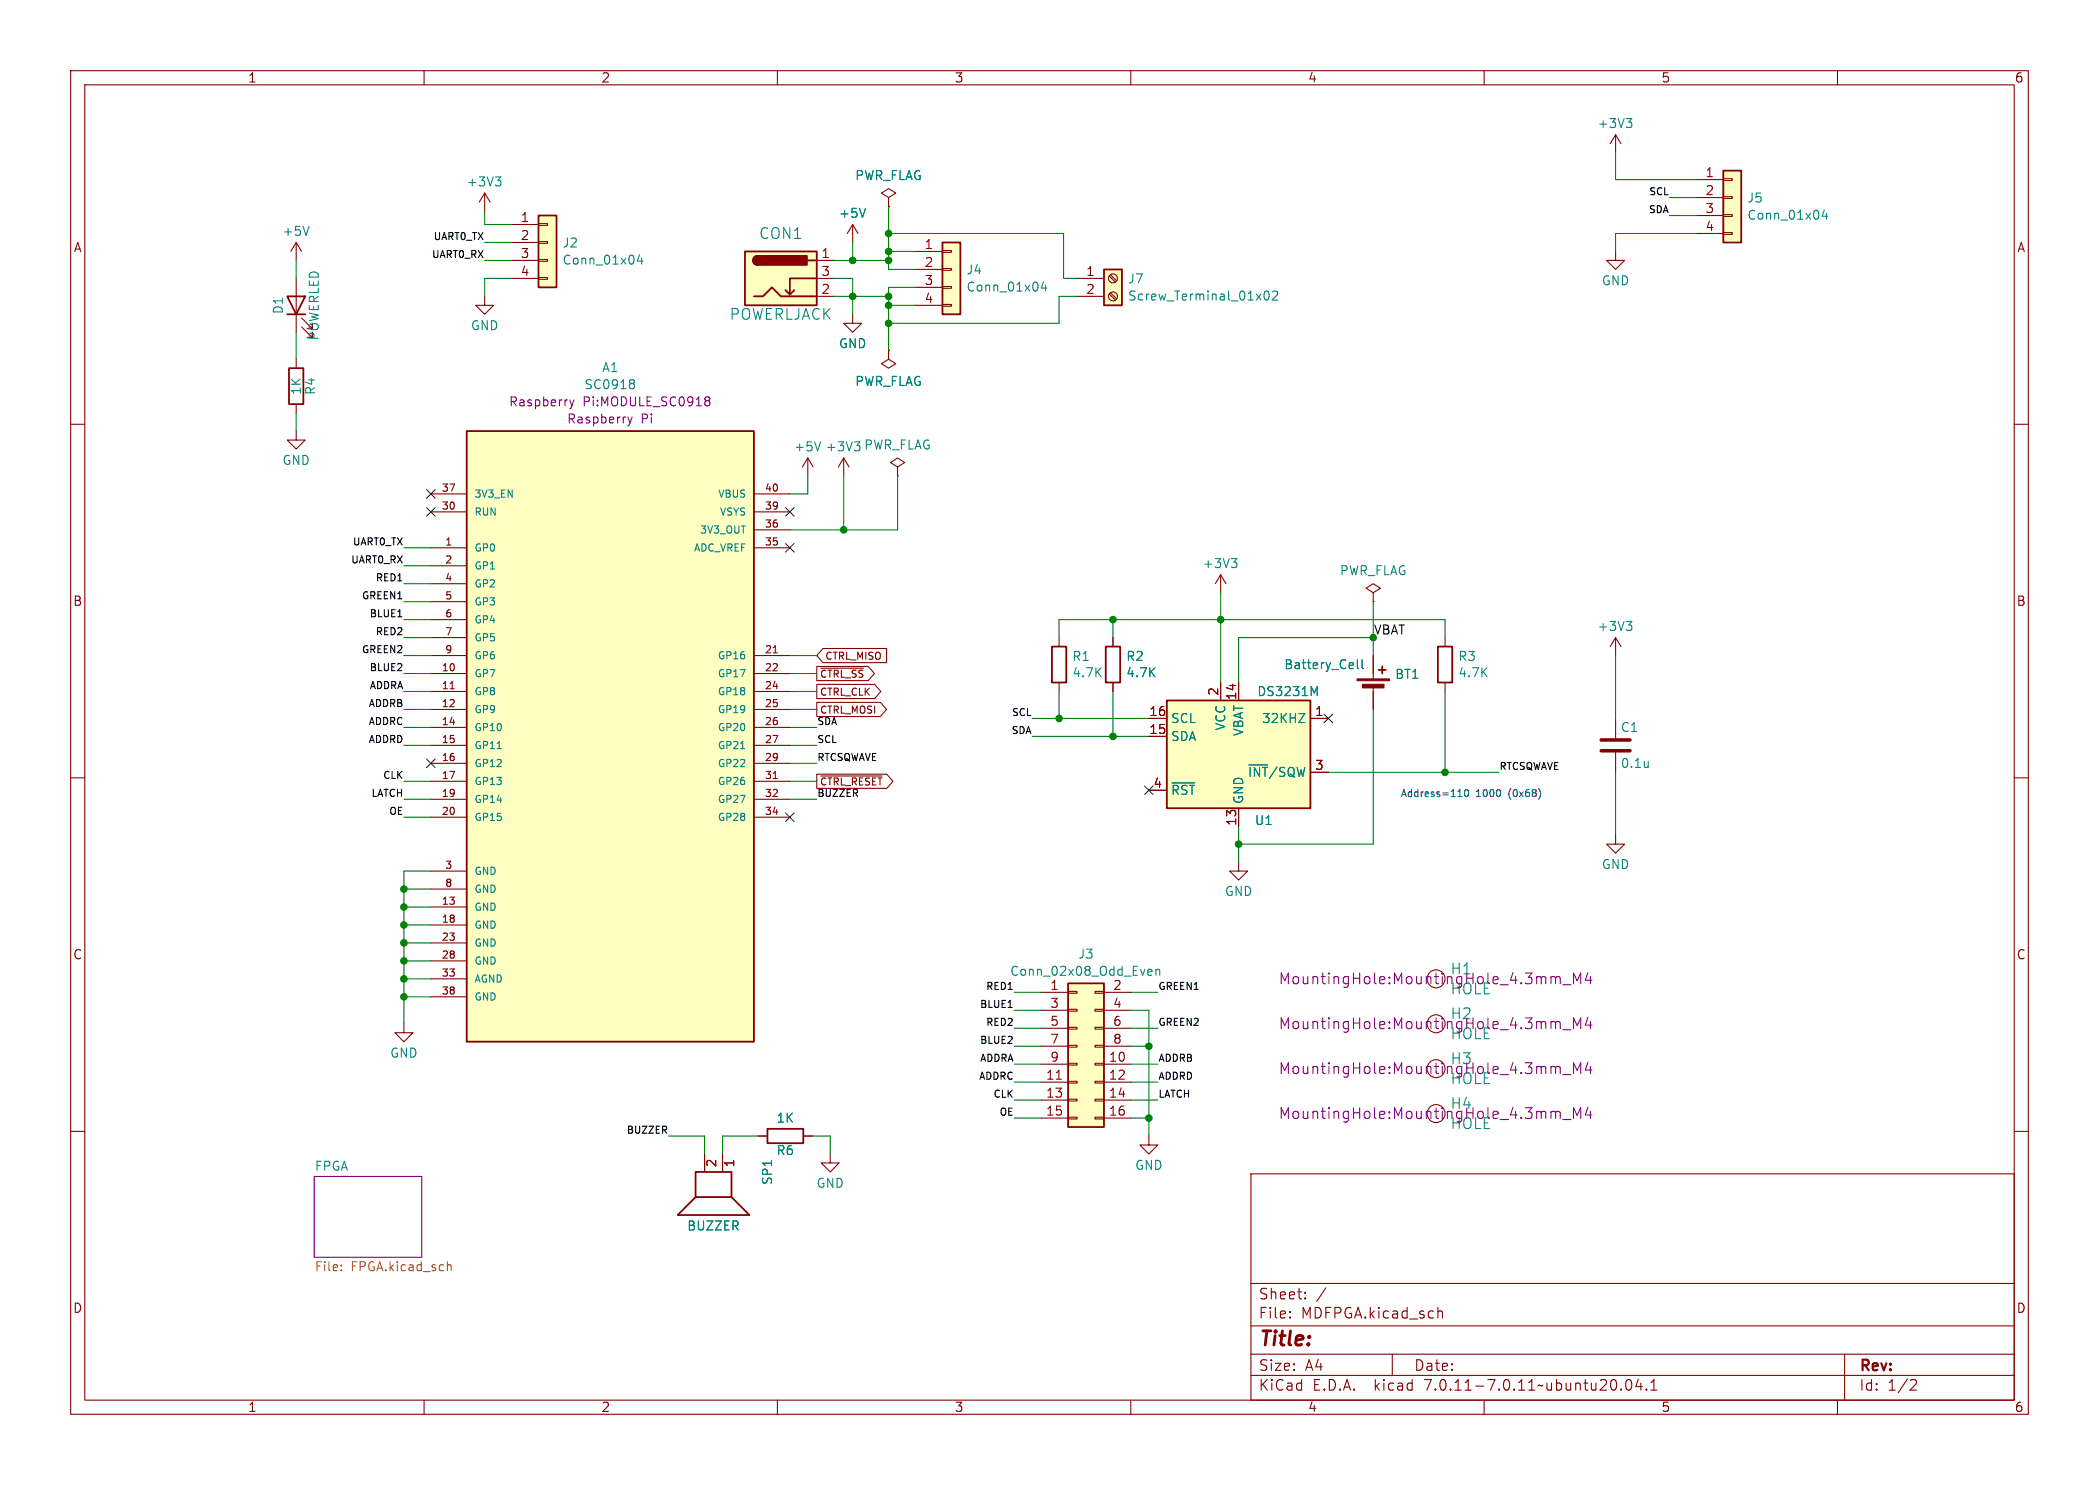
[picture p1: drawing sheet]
<svg xmlns="http://www.w3.org/2000/svg" width="297mm" height="210mm" viewBox="0 0 297 210" stroke-linecap="round" stroke-linejoin="round" font-family="sans-serif">
<g fill="none" stroke="#840000" stroke-width=".15">
<path d="M10 10h277v190h-277zM12 12h273v186h-273zM60 10v2M110 10v2M160 10v2M210 10v2M228.6 19.1l-.8 1.2M228.6 19.1v2.5M228.6 19.1l.8 1.2M260 10v2M41.9 34.3v2.5M41.9 39.4v7.6"/>
<path d="M41.9 34.3l-.8 1.3M41.9 34.3l.8 1.3M68.6 27.3l-.8 1.3M68.6 27.3v2.5M68.6 27.3l.7 1.3M72.4 36.8h3.8M72.4 39.4h3.8M72.4 31.8h3.8M72.4 34.3h3.8M76.2 39.2h1.3v.3h-1.3zM76.2 36.7h1.3v.3h-1.3zM76.2 34.2h1.3v.2h-1.3z"/>
<path d="M76.2 31.6h1.3v.3h-1.3zM115.6 36.8h2.5M115.6 39.4h2.5M120.6 31.8l-.7 1.2M120.6 31.8v2.5M120.6 31.8l.8 1.2M125.7 27.9l1-.6-1-.6-1 .6 1 .6v1.3M125.7 29.2h.1M129.5 35.6h3.8M129.5 38.1h3.8M133.3 38h1.3v.2h-1.3zM133.3 35.4h1.3v.3h-1.3z"/>
<path d="M152.4 39.4h3.8M156.9 39l.9 .9M157.1 38.9l.9 .8M228.6 35.6v1.2h1.3l-1.3 1.3-1.3-1.3h1.3M240 25.4h3.8M240 27.9h3.8M240 30.5h3.8M240 33h3.8M243.8 32.9h1.3v.2h-1.3zM243.8 30.4h1.3v.2h-1.3zM243.8 27.8h1.3v.3h-1.3zM243.8 25.3h1.3v.2h-1.3z"/>
<path d="M10 60h2M41.9 50.8v1.3M41.9 57.2v1.2M42.7 46.2l1.5 1.6v-.8v.8h-.8M42.7 45l1.5 1.5v-.8v.8h-.8M68.6 41.9v1.3h1.2l-1.2 1.3-1.3-1.3h1.3M115.6 41.9h2.5M120.6 44.5v1.2h1.3l-1.3 1.3-1.2-1.3h1.2M125.7 49.5v1.3l1 .6-1 .7-1-.7 1-.6M125.7 49.5h.1M129.5 40.6h3.8M129.5 43.2h3.8"/>
<path d="M133.3 43.1h1.3v.2h-1.3zM133.3 40.5h1.3v.3h-1.3zM152.4 41.9h3.8M156.9 41.6l.9 .8M157.1 41.4l.9 .8M285 60h2M41.9 61v1.2h1.3l-1.3 1.3-1.3-1.3h1.3M61 77.5h5M61 72.4h5M61 69.9h5M106.7 77.5h5.1M106.7 72.4h5.1"/>
<path d="M106.7 74.9h5.1M106.7 69.9h5.1M114.3 64.8l-.8 1.2M114.3 64.8v2.5M114.3 64.8l.8 1.2M119.4 64.8l-.8 1.2M119.4 64.8v2.5M119.4 64.8l.7 1.2M127 66l1-.6-1-.6-1 .6 1 .6v1.3M127 67.3h.1M61 95.3h5M61 97.8h5"/>
<path d="M61 80h5M61 92.7h5M61 82.6h5M61 85.1h5M61 87.6h5M61 90.2h5M63.7 97.4h.6M106.7 95.3h5.1M106.7 97.8h5.1M106.7 92.7h5.1M109.4 92.3h.6M115.6 94.2h7.3l.8 1.1-.8 1h-7.3z"/>
<path d="M115.6 96.8h8.2l.8 1-.8 1h-8.2zM115.6 99.3h9l.8 1-.8 1h-9zM116.1 94.5h6.1M116.4 91.7h9v2h-9l-.8-1zM149.9 90.2v1.2M149.9 96.5v1.3M157.5 90.2v1.2M157.5 96.5v1.3M172.7 81.3v2.5M172.7 96.5v2.6M172.7 81.3l-.7 1.3M172.7 81.3l.8 1.3"/>
<path d="M175.3 96.5v2.6M194.3 83.8l1-.6-1-.6-1 .6 1 .6v1.3M194.3 85.1h.1M194.3 92.7v3.3M194.3 97v3.3M204.5 90.2v1.2M204.5 96.5v1.3M228.6 90.2v2.5M228.6 90.2l-.8 1.2M228.6 90.2l.8 1.2M10 110h2M61 100.3h5"/>
<path d="M61 102.9h5M61 105.4h5M61 108h5M61 110.5h5M61 113h5M61 115.6h5M106.7 100.3h5.1M106.7 102.9h5.1M106.7 105.4h5.1M106.7 108h5.1M106.7 110.5h5.1M106.7 113h5.1"/>
<path d="M106.7 115.6h5.1M109.4 110.1h.6M115.6 109.5h9.9l.9 1-.9 1h-9.9zM116.1 109.7h8.7M162.6 101.6h2.5M162.6 104.1h2.5M162.6 111.8h2.5M175.3 114.3v2.5M185.4 101.6h2.6M185.4 109.2h2.6M228.6 118.1v1.3h1.3l-1.3 1.3-1.3-1.3h1.3M228.6 101.6v2.8"/>
<path d="M228.6 106.4v2.8M285 110h2M61 128.3h5M61 130.8h5M61 133.4h5M61 135.9h5M61 123.2h5M61 138.4h5M61 125.7h5M175.3 121.9v1.3h1.2l-1.2 1.3-1.3-1.3h1.3M10 160h2M57.1 144.8v1.3h1.3l-1.3 1.2-1.2-1.2h1.2"/>
<path d="M61 141h5M147.3 140.3h3.8M147.3 150.5h3.8M147.3 153h3.8M147.3 155.6h3.8M147.3 158.1h3.8M147.3 142.9h3.8M147.3 145.4h3.8M147.3 148h3.8M149.5 152.6h.7M151.1 158h1.3v.2h-1.3zM151.1 155.4h1.3v.3h-1.3z"/>
<path d="M151.1 152.9h1.3v.3h-1.3zM151.1 150.4h1.3v.2h-1.3zM151.1 147.8h1.3v.3h-1.3zM151.1 145.3h1.3v.2h-1.3zM151.1 142.7h1.3v.3h-1.3zM151.1 140.2h1.3v.3h-1.3zM154.9 158h1.3v.2h-1.3zM154.9 155.4h1.3v.3h-1.3zM154.9 152.9h1.3v.3h-1.3zM154.9 150.4h1.3v.2h-1.3zM154.9 147.8h1.3v.3h-1.3zM154.9 145.3h1.3v.2h-1.3z"/>
<path d="M154.9 142.7h1.3v.3h-1.3zM154.9 140.2h1.3v.3h-1.3zM156.2 140.3h3.8M156.2 150.5h3.8M156.2 153h3.8M156.2 155.6h3.8M156.2 158.1h3.8M156.2 142.9h3.8M156.2 145.4h3.8M156.2 148h3.8M285 160h2M99.7 163.2v2.5"/>
<path d="M102.2 163.2v2.5M107.3 160.7h1.3M113.7 160.7h1.2M117.5 163.2v1.3h1.2l-1.2 1.2-1.3-1.2h1.3M162.6 160.7v1.2h1.2l-1.2 1.3-1.3-1.3h1.3M177 166h108v32h-108zM60 198v2M110 198v2M160 198v2M177 194.5h108M177 191.5h108M177 187.5h108"/>
<path d="M177 181.5h108M182.5 186.3h.1l-.1 .1M182.5 186.3v.1M182.5 185.5v.1M182.5 185.5h.1l-.1 .1M184.7 183.6v.1M184.7 183.6h-.1l.1 .1M184.7 182.8v.1M184.7 182.8h-.1l.1 .1M187.6 182.1l-1.3 2M197 191.5v3M203.5 185.5a.37 .37 0 0 1 .6 .1v.8"/>
<path d="M210 198v2M229.4 196.5h.1l-.1 .1M229.4 196.5h-.1l.1 .1M229.4 196.5v.1M230.2 195.2a.36 .36 0 0 1 .3-.1 .36 .36 0 0 1 .3 .3 .77 .77 0 0 1-.4 1.2 .91 .91 0 0 1-.2-1.4zM231.8 195l-.3 1.1h.9M232.2 195.6v1M233 196.5v.1M233 196.5h-.1l.1 .1M233.6 196.6h.9M233.6 195.5l.4-.4v1.5M260 198v2"/>
<path d="M261 191.5v6.5M270.5 195.1l.5 .1a.41 .41 0 0 1 .1 .5l-.9 .9h1"/>
<circle cx="157.5" cy="39.4" r=".63"/>
<circle cx="157.5" cy="41.9" r=".63"/>
</g>
<path d="M44.4 166.4h15.3v11.4h-15.3z" fill="#fff" stroke="#fff" stroke-width=".14"/>
<g fill="none" stroke="#840084" stroke-width=".15">
<path d="M80.6 56.5l.3 .9M80.9 57.4l-.1 .3-.2 .1M81.2 56.5l-.3 .9M88.8 59l.3 .8M89.1 59.8l-.1 .3-.2 .1M89.4 59l-.3 .8M100 56.1h.2l.3 .3-.3 .3M100 56.7h.2M100.2 56.7l.3 .2v.3l-.2 .1-.3 .1M220 138.2l.1 .1M220.1 138.3v.8M220.1 138.3l.2-.2 .4 .1 .1 .9"/>
<path d="M221.1 139.3h1.2M222.6 139.1v-1.5l.6 1.1 .5-1.1v1.5M224.7 137.5l-.4 1.1h1M225 138.1v1M220 144.5l.1 .2M220 157.2l.1 .2M220 150.9l.1 .1M220.1 144.7v.8M220.1 151v.8M220.1 157.4v.8M220.1 144.7l.2-.2h.4l.1 1M220.1 151l.2-.2 .4 .1 .1 .9"/>
<path d="M220.1 157.4l.2-.2h.4l.1 1M221.1 145.6h1.2M221.1 158.3h1.2M221.1 152h1.2M222.6 145.5v-1.5l.6 1 .5-1v1.5M222.6 151.8v-1.5l.6 1.1 .5-1.1v1.5M222.6 158.2v-1.5l.6 1 .5-1v1.5M224.7 143.9l-.4 1.1h1M224.7 156.6l-.4 1.1h1M224.7 150.2l-.4 1.1h1M225 144.5v1M225 150.8v1"/>
<path d="M225 157.2v1M44.4 166.4h15.3v11.4h-15.3z"/>
</g>
<path d="M48.3 179.6v.1M48.3 178.9v.1M63.3 179l.2-.1h.3v.8" fill="none" stroke="#848400" stroke-width=".15"/>
<g fill="none" stroke="#008484" stroke-width=".15">
<path d="M230.1 16.8h.8l-.4 .5M230.7 17.3l.2 .2v.3l-.2 .2M43.7 32l-.4 1.3M70.1 25h.8l-.4 .5M70.6 25.5l.3 .2v.3l-.3 .3M90.5 36l-.3 .9h.8M90.8 36.5v.9M122.5 29.5l-.5 1.2M147.6 39.8l-.3 .9h.8M258.1 29.7l-.3 .9h.8M258.4 30.2v.8M89.5 53.7l.3 .2-.3 .3 .3 .3v.2l-.3 .3"/>
<path d="M148 40.3v.9M179 41.3l.2-.1a.69 .69 0 0 1 .3 1.1l-.2 .1a.69 .69 0 0 1-.3-1.1zM180.1 41.3l.1-.1h.3l.2 .1 .1 .2-.1 .2-.7 .7h.8M116.1 62.5l-.4 1.3M120.9 62.5h.8l-.4 .5M121.4 63l.3 .2v.3l-.3 .3M174.2 79h.8l-.4 .5M174.8 79.5l.2 .2v.3l-.2 .3M186 98l.4-.9v1.3M192.1 93.3v1.1l.1 .2M192.7 93.3v1.1l.2 .2M230.1 87.9h.8l-.4 .5"/>
<path d="M230.7 88.4l.2 .2v.3l-.2 .3M70.3 105.9h.6M104.8 105.9h.6M165.8 110.7h3.2M183.8 100.9h.8l-.8 1.3h.8M233.2 107.7v.8M233.2 108.4v.1M162.6 137.1h.4v.3l-.6 .1M163 137.9h-.4M163.6 137.2l.1-.1h.3l.1 .8M163.6 137.1v.8"/>
</g>
<g fill="#ffffc2" stroke="#ffffc2" stroke-width=".14">
<path d="M105.4 35.6h10.2v7.6h-10.2z"/>
<path d="M156.2 38.1h2.5v5.1h-2.5z"/>
<path d="M76.2 30.5h2.5v10.1h-2.5z"/>
<path d="M133.3 34.3h2.6v10.2h-2.6z"/>
<path d="M243.8 24.1h2.6v10.2h-2.6z"/>
<path d="M66 61h40.7v86.3h-40.7z"/>
<path d="M151.1 139.1h5.1v20.3h-5.1z"/>
<path d="M165.1 99.1h20.3v15.2h-20.3z"/>
</g>
<g fill="none" stroke="#840000" stroke-width=".25">
<path d="M76.2 30.5h2.5v10.1h-2.5zM105.4 35.6h10.2v7.6h-10.2zM107.2 36.2a.64 .64 0 0 0-.6 .6 .64 .64 0 0 0 .6 .7M114.3 36.8h1.3M115.6 39.4h-3.8v2.3l-.7-.7M133.3 34.3h2.6v10.2h-2.6zM156.2 38.1h2.5v5.1h-2.5zM243.8 24.1h2.6v10.2h-2.6zM40.6 41.9h2.6l-1.3 2.6zM40.6 44.5h2.6M40.9 52.1h2v5.1h-2zM106.7 41.9h1.2l1.3-1.3 1.3 1.3h5.1"/>
<path d="M112.4 41l-.6 .7M66 61h40.7v86.3h-40.7zM148.8 91.4h2.1v5.1h-2.1zM156.5 91.4h2v5.1h-2zM165.1 99.1h20.3v15.2h-20.3zM195.1 94.7h1M195.6 94.2v1.1M203.5 91.4h2v5.1h-2zM151.1 139.1h5.1v20.3h-5.1zM108.6 159.6h5.1v2.1h-5.1zM98.4 165.7h5.1v3.6h-5.1zM98.4 169.3l-2.5 2.5h10.1l-2.5-2.5"/>
</g>
<g fill="#840000" stroke="#840000" stroke-width=".25">
<path d="M106.7 36.4l.5-.2v1.3a.64 .64 0 0 1-.6-.4 .64 .64 0 0 1 .1-.7z"/>
<path d="M107.2 36.2h7v1.3h-7z"/>
</g>
<g fill="#840000" stroke="#840000" stroke-width=".15">
<path d="M192 96h4.6v.3h-4.6z"/>
<path d="M192.8 96.8h3v.5h-3z"/>
</g>
<path d="M226.6 106.2h4M226.6 104.6h4" fill="none" stroke="#840000" stroke-width=".51"/>
<path d="M56.3 87.2h.6M142.6 142.5h.6" fill="none" stroke="#000" stroke-width=".15"/>
<path d="M206.3 112.7h.6M207.3 111.8l.2-.1a.53 .53 0 0 1 .3 .5 .53 .53 0 0 1-.3 .5l-.3-.4z" fill="none" stroke="#0000c2" stroke-width=".15"/>
<g fill="none" stroke="#008400" stroke-width=".15">
<path d="M41.9 36.8v2.6M68.6 36.8h3.8M68.6 29.8v2h3.8M68.6 34.3h3.8M72.4 39.4h-3.8v2.5M118.1 39.4h2.5v5.1M118.1 36.8h7.6M120.6 34.3v2.5M125.7 33h24.8v6.4h1.9M125.7 29.2v8.9h3.8M125.7 35.6h3.8M228.6 21.6v3.8h11.4"/>
<path d="M236.2 30.5h3.8M236.2 27.9h3.8M240 33h-11.4v2.6M41.9 47v3.8M41.9 58.4v2.6M118.1 41.9h7.6M125.7 43.2h3.8M129.5 40.6h-3.8v8.9M152.4 41.9h-2.5v3.8h-24.2M57.1 77.5h3.9M114.3 67.3v2.6h-2.5M119.4 67.3v7.6"/>
<path d="M127 67.3v7.6h-15.2M57.1 95.3h3.9M57.1 97.8h3.9M57.1 92.7h3.9M57.1 90.2h3.9M57.1 80h3.9M57.1 82.6h3.9M57.1 85.1h3.9M57.1 87.6h3.9M111.8 95.3h3.8M111.8 97.8h3.8M111.8 92.7h3.8"/>
<path d="M149.9 90.2v-2.6h54.6v2.6M149.9 97.8v3.8M157.5 87.6v2.6M157.5 97.8v6.3M172.7 83.8v12.7M194.3 90.2h-19v6.3M194.3 85.1v7.6M204.5 97.8v11.4M228.6 92.7v8.9M57.1 100.3h3.9M57.1 113h3.9M57.1 110.5h3.9"/>
<path d="M57.1 102.9h3.9M57.1 105.4h3.9M57.1 115.6h3.9M111.8 100.3h3.8M111.8 113h3.8M111.8 110.5h3.8M111.8 102.9h3.8M111.8 105.4h3.8M111.8 108h3.8M146 101.6h16.6M146 104.1h16.6M175.3 116.8v5.1"/>
<path d="M188 109.2h24.1M194.3 100.3v19.1h-19M228.6 109.2v8.9M57.1 125.7h3.9M57.1 130.8h3.9M57.1 138.4h3.9M57.1 133.4h3.9M57.1 135.9h3.9M57.1 128.3h3.9M61 123.2h-3.9v21.6M57.1 141h3.9M143.5 150.5h3.8"/>
<path d="M143.5 145.4h3.8M143.5 148h3.8M143.5 153h3.8M143.5 155.6h3.8M143.5 158.1h3.8M143.5 142.9h3.8M143.5 140.3h3.8M160 150.5h3.8M160 145.4h3.8M160 148h2.6M160 142.9h2.6v17.8M160 153h3.8"/>
<path d="M160 155.6h3.8M160 158.1h2.6M160 140.3h3.8M94.6 160.7h5.1v2.5M107.3 160.7h-5.1v2.5M114.9 160.7h2.6v2.5"/>
</g>
<g fill="none" stroke="#000084" stroke-width=".15">
<path d="M60.4 71.8l1.2 1.2M60.4 69.2l1.2 1.3M61.6 71.8l-1.2 1.2M61.6 69.2l-1.2 1.3M111.2 76.9l1.2 1.2M111.2 71.8l1.2 1.2M112.4 76.9l-1.2 1.2M112.4 71.8l-1.2 1.2M60.4 107.3l1.2 1.3M61.6 107.3l-1.2 1.3M111.2 115l1.2 1.2M112.4 115l-1.2 1.2"/>
<path d="M162 111.2l1.2 1.2M163.2 111.2l-1.2 1.2M187.4 101l1.2 1.2M188.6 101l-1.2 1.2"/>
</g>
<g fill="#008400" stroke="#008400" stroke-width=".15">
<circle cx="149.9" cy="101.6" r=".46"/>
<circle cx="157.5" cy="104.1" r=".46"/>
<circle cx="175.3" cy="119.4" r=".46"/>
<circle cx="172.7" cy="87.6" r=".46"/>
<circle cx="157.5" cy="87.6" r=".46"/>
<circle cx="162.6" cy="148" r=".46"/>
<circle cx="162.6" cy="158.1" r=".46"/>
<circle cx="125.7" cy="33" r=".46"/>
<circle cx="125.7" cy="35.6" r=".46"/>
<circle cx="125.7" cy="36.8" r=".46"/>
<circle cx="119.4" cy="74.9" r=".46"/>
<circle cx="125.7" cy="45.7" r=".46"/>
<circle cx="125.7" cy="43.2" r=".46"/>
<circle cx="120.6" cy="36.8" r=".46"/>
<circle cx="120.6" cy="41.9" r=".46"/>
<circle cx="125.7" cy="41.9" r=".46"/>
<circle cx="57.1" cy="138.4" r=".46"/>
<circle cx="57.1" cy="141" r=".46"/>
<circle cx="57.1" cy="133.4" r=".46"/>
<circle cx="57.1" cy="130.8" r=".46"/>
<circle cx="57.1" cy="135.9" r=".46"/>
<circle cx="57.1" cy="128.3" r=".46"/>
<circle cx="57.1" cy="125.7" r=".46"/>
<circle cx="194.3" cy="90.2" r=".46"/>
<circle cx="204.5" cy="109.2" r=".46"/>
</g>
<text font-size="2.8" fill="#840000" x="178" y="190.9">Title:</text>
<g font-size="2.1" fill="#008484">
<text x="107.3" y="34">CON1</text>
<text x="103.2" y="45.4">POWERLJACK</text>
</g>
<g font-size="2.1" fill="#840084">
<text x="180.8" y="139.4">MountingHole:MountingHole_4.3mm_M4</text>
<text x="205.2" y="138">H1</text>
<text x="205.2" y="140.8">HOLE</text>
<text x="180.8" y="145.8">MountingHole:MountingHole_4.3mm_M4</text>
<text x="205.2" y="144.4">H2</text>
<text x="205.2" y="147.2">HOLE</text>
<text x="180.8" y="152.1">MountingHole:MountingHole_4.3mm_M4</text>
<text x="205.2" y="150.7">H3</text>
<text x="205.2" y="153.5">HOLE</text>
<text x="180.8" y="158.5">MountingHole:MountingHole_4.3mm_M4</text>
<text x="205.2" y="157.1">H4</text>
<text x="205.2" y="159.9">HOLE</text>
</g>
<g font-size="2.1" fill="#840000">
<text x="178" y="184">Sheet:</text>
<text x="178" y="186.7">File:</text>
<text x="184.1" y="186.7">MDFPGA.kicad_sch</text>
<text x="178" y="196.9">KiCad</text>
<text x="178" y="194.1">Size:</text>
<text x="184.7" y="194.1">A4</text>
<text x="185.7" y="196.9">E.D.A.</text>
<text x="194.6" y="196.9">kicad</text>
<text x="200" y="194.1">Date:</text>
<text x="201.8" y="196.9">7.0.11-7.0.11~ubuntu20.04.1</text>
<text x="263" y="194.3">Rev:</text>
<text x="263" y="196.9">Id:</text>
<text x="267.1" y="196.9">1/2</text>
</g>
<g font-size="1.8" fill="#840000">
<text x="35" y="11.9">1</text>
<text x="85" y="11.9">2</text>
<text x="135" y="11.9">3</text>
<text x="185" y="11.9">4</text>
<text x="235" y="11.9">5</text>
<text x="285" y="11.9">6</text>
<text x="241.2" y="25.1">1</text>
<text x="241.2" y="27.7">2</text>
<text x="10.3" y="35.9">A</text>
<text x="73.6" y="31.5">1</text>
<text x="73.6" y="34">2</text>
<text x="130.7" y="35.3">1</text>
<text x="241.2" y="30.2">3</text>
<text x="241.2" y="32.8">4</text>
<text x="285.3" y="35.9">A</text>
<text x="73.6" y="36.6">3</text>
<text x="73.6" y="39.1">4</text>
<text x="116.1" y="36.6">1</text>
<text x="116.1" y="41.7">2</text>
<text x="116.1" y="39.1">3</text>
<text x="130.7" y="37.8">2</text>
<text x="130.7" y="40.4">3</text>
<text x="153.6" y="39.1">1</text>
<text x="153.6" y="41.7">2</text>
<text x="130.7" y="42.9">4</text>
<text x="10.3" y="85.9">B</text>
<text x="285.3" y="85.9">B</text>
<text x="162.5" y="101.3">16</text>
<text x="172.5" y="98.5" transform="rotate(-90 172.5 98.5)">2</text>
<text x="175" y="99.1" transform="rotate(-90 175 99.1)">14</text>
<text x="186" y="101.3">1</text>
<text x="162.5" y="103.9">15</text>
<text x="163.1" y="111.5">4</text>
<text x="186" y="109">3</text>
<text x="175" y="116.9" transform="rotate(-90 175 116.9)">13</text>
<text x="10.3" y="135.9">C</text>
<text x="285.3" y="135.9">C</text>
<text x="148.5" y="140.1">1</text>
<text x="148.5" y="142.6">3</text>
<text x="157.4" y="140.1">2</text>
<text x="157.4" y="142.6">4</text>
<text x="148.5" y="145.2">5</text>
<text x="148.5" y="147.7">7</text>
<text x="157.4" y="145.2">6</text>
<text x="157.4" y="147.7">8</text>
<text x="147.9" y="152.8">11</text>
<text x="147.9" y="155.3">13</text>
<text x="148.5" y="150.2">9</text>
<text x="156.8" y="150.2">10</text>
<text x="156.8" y="152.8">12</text>
<text x="156.8" y="155.3">14</text>
<text x="147.9" y="157.9">15</text>
<text x="156.8" y="157.9">16</text>
<text x="101.7" y="165.2" transform="rotate(-90 101.7 165.2)">2</text>
<text x="104.2" y="165.2" transform="rotate(-90 104.2 165.2)">1</text>
<text x="10.3" y="185.9">D</text>
<text x="285.3" y="185.9">D</text>
<text x="35" y="199.9">1</text>
<text x="85" y="199.9">2</text>
<text x="135" y="199.9">3</text>
<text x="185" y="199.9">4</text>
<text x="235" y="199.9">5</text>
<text x="285" y="199.9">6</text>
</g>
<g font-size="1.8" fill="#008484">
<text x="226" y="18.3">+3V3</text>
<text x="65.9" y="26.6">+3V3</text>
<text x="120.9" y="25.7">PWR_FLAG</text>
<text x="247.2" y="28.9">J5</text>
<text x="39.9" y="33.6">+5V</text>
<text x="79.5" y="35.2">J2</text>
<text x="118.6" y="31">+5V</text>
<text x="247.2" y="31.3">Conn_01x04</text>
<text x="79.5" y="37.6">Conn_01x04</text>
<text x="136.7" y="39">J4</text>
<text x="136.7" y="41.4">Conn_01x04</text>
<text x="159.5" y="40.3">J7</text>
<text x="226.6" y="40.6">GND</text>
<text x="40.2" y="44.5" transform="rotate(-90 40.2 44.5)">D1</text>
<text x="66.5" y="46.9">GND</text>
<text x="159.5" y="42.7">Screw_Terminal_01x02</text>
<text x="45.3" y="48.2" transform="rotate(-90 45.3 48.2)">POWERLED</text>
<text x="85.1" y="52.8">A1</text>
<text x="118.6" y="49.4">GND</text>
<text x="42.8" y="56" transform="rotate(-90 42.8 56)">1K</text>
<text x="44.8" y="56" transform="rotate(-90 44.8 56)">R4</text>
<text x="82.6" y="55.3">SC0918</text>
<text x="120.9" y="54.8">PWR_FLAG</text>
<text x="39.9" y="66">GND</text>
<text x="112.3" y="64">+5V</text>
<text x="116.7" y="64">+3V3</text>
<text x="122.2" y="63.8">PWR_FLAG</text>
<text x="170.1" y="80.6">+3V3</text>
<text x="189.5" y="81.6">PWR_FLAG</text>
<text x="226" y="89.4">+3V3</text>
<text x="151.6" y="93.7">R1</text>
<text x="151.6" y="96">4.7K</text>
<text x="159.3" y="93.7">R2</text>
<text x="159.3" y="96">4.7K</text>
<text x="181.6" y="94.8">Battery_Cell</text>
<text x="206.3" y="93.7">R3</text>
<text x="206.3" y="96">4.7K</text>
<text x="177.8" y="98.7">DS3231M</text>
<text x="197.3" y="96.2">BT1</text>
<text x="165.6" y="105">SDA</text>
<text x="165.6" y="102.5">SCL</text>
<text x="173.6" y="103.4" transform="rotate(-90 173.6 103.4)">VCC</text>
<text x="176.1" y="104.2" transform="rotate(-90 176.1 104.2)">VBAT</text>
<text x="178.5" y="102.5">32KHZ</text>
<text x="229.2" y="103.7">C1</text>
<text x="165.6" y="112.6">~{RST}</text>
<text x="176.1" y="113.8" transform="rotate(-90 176.1 113.8)">GND</text>
<text x="176.5" y="110.1">~{INT}/SQW</text>
<text x="229.2" y="108.8">0.1u</text>
<text x="177.5" y="116.9">U1</text>
<text x="226.6" y="123.1">GND</text>
<text x="173.2" y="126.9">GND</text>
<text x="152.5" y="135.8">J3</text>
<text x="142.8" y="138.2">Conn_02x08_Odd_Even</text>
<text x="55.1" y="149.8">GND</text>
<text x="109.8" y="159">1K</text>
<text x="44.4" y="165.7">FPGA</text>
<text x="109.4" y="167.7" transform="rotate(-90 109.4 167.7)">SP1</text>
<text x="109.8" y="163.6">R6</text>
<text x="160.5" y="165.7">GND</text>
<text x="115.4" y="168.2">GND</text>
<text x="97.1" y="174.2">BUZZER</text>
</g>
<g font-size="1.8" fill="#840084">
<text x="71.9" y="57.7">Raspberry</text>
<text x="82.5" y="57.7">Pi:MODULE_SC0918</text>
<text x="80.2" y="60.1">Raspberry</text>
<text x="90.7" y="60.1">Pi</text>
</g>
<text font-size="1.8" x="194.3" y="89.8">VBAT</text>
<g font-size="1.8" fill="#848400">
<text x="44.4" y="180.1">File:</text>
<text x="49.7" y="180.1">FPGA.kicad_sch</text>
</g>
<g font-size="1.4">
<text x="233.2" y="27.7">SCL</text>
<text x="61.2" y="34">UART0_TX</text>
<text x="233.2" y="30.2">SDA</text>
<text x="61" y="36.6">UART0_RX</text>
<text x="49.8" y="77.2">UART0_TX</text>
<text x="49.6" y="79.7">UART0_RX</text>
<text x="53" y="82.3">RED1</text>
<text x="51.1" y="84.8">GREEN1</text>
<text x="52.2" y="87.4">BLUE1</text>
<text x="53" y="89.9">RED2</text>
<text x="51.1" y="92.4">GREEN2</text>
<text x="52.2" y="95">BLUE2</text>
<text x="52" y="100.1">ADDRB</text>
<text x="52.2" y="97.5">ADDRA</text>
<text x="143.1" y="101.3">SCL</text>
<text x="52" y="105.1">ADDRD</text>
<text x="52" y="102.6">ADDRC</text>
<text x="115.6" y="107.7">RTCSQWAVE</text>
<text x="115.6" y="105.1">SCL</text>
<text x="115.6" y="102.6">SDA</text>
<text x="143" y="103.9">SDA</text>
<text x="52.4" y="112.8">LATCH</text>
<text x="54.1" y="110.2">CLK</text>
<text x="115.6" y="112.8">BUZZER</text>
<text x="212.1" y="108.9">RTCSQWAVE</text>
<text x="54.9" y="115.3">OE</text>
<text x="138.5" y="142.6">BLUE1</text>
<text x="139.4" y="140.1">RED1</text>
<text x="163.8" y="140.1">GREEN1</text>
<text x="138.5" y="147.7">BLUE2</text>
<text x="139.4" y="145.1">RED2</text>
<text x="163.8" y="145.1">GREEN2</text>
<text x="138.4" y="152.8">ADDRC</text>
<text x="138.5" y="150.2">ADDRA</text>
<text x="140.4" y="155.3">CLK</text>
<text x="163.8" y="155.3">LATCH</text>
<text x="163.8" y="150.2">ADDRB</text>
<text x="163.8" y="152.8">ADDRD</text>
<text x="88.6" y="160.4">BUZZER</text>
<text x="141.3" y="157.8">OE</text>
</g>
<g font-size="1.4" fill="#840000">
<text x="62.4" y="69.6">37</text>
<text x="108.1" y="69.6">40</text>
<text x="62.4" y="72.1">30</text>
<text x="62.9" y="77.2">1</text>
<text x="108.1" y="77.2">35</text>
<text x="108.1" y="74.7">36</text>
<text x="108.1" y="72.1">39</text>
<text x="62.9" y="79.8">2</text>
<text x="62.9" y="82.3">4</text>
<text x="62.9" y="84.8">5</text>
<text x="62.9" y="87.4">6</text>
<text x="62.9" y="89.9">7</text>
<text x="62.4" y="95">10</text>
<text x="62.9" y="92.5">9</text>
<text x="108.1" y="92.5">21</text>
<text x="108.1" y="95">22</text>
<text x="116.7" y="93.5">CTRL_MISO</text>
<text x="62.4" y="97.5">11</text>
<text x="62.4" y="100.1">12</text>
<text x="108.1" y="97.5">24</text>
<text x="108.1" y="100.1">25</text>
<text x="115.9" y="96.1">~{CTRL_SS}</text>
<text x="115.9" y="98.6">CTRL_CLK</text>
<text x="115.9" y="101.1">CTRL_MOSI</text>
<text x="62.4" y="102.6">14</text>
<text x="62.4" y="105.2">15</text>
<text x="62.4" y="107.7">16</text>
<text x="108.1" y="102.6">26</text>
<text x="108.1" y="105.2">27</text>
<text x="108.1" y="107.7">29</text>
<text x="62.4" y="110.2">17</text>
<text x="62.4" y="112.8">19</text>
<text x="108.1" y="110.2">31</text>
<text x="108.1" y="112.8">32</text>
<text x="115.9" y="111.3">~{CTRL_RESET}</text>
<text x="62.4" y="115.3">20</text>
<text x="108.1" y="115.3">34</text>
<text x="62.9" y="122.9">3</text>
<text x="62.9" y="125.5">8</text>
<text x="62.4" y="128">13</text>
<text x="62.4" y="130.6">18</text>
<text x="62.4" y="133.1">23</text>
<text x="62.4" y="135.6">28</text>
<text x="62.4" y="138.2">33</text>
<text x="62.4" y="140.7">38</text>
</g>
<g font-size="1.4" fill="#008484">
<text x="67.1" y="70.6">3V3_EN</text>
<text x="101.5" y="70.6">VBUS</text>
<text x="67.1" y="73.1">RUN</text>
<text x="98.9" y="75.7">3V3_OUT</text>
<text x="101.7" y="73.1">VSYS</text>
<text x="67.1" y="78.2">GP0</text>
<text x="67.1" y="80.7">GP1</text>
<text x="67.1" y="83.3">GP2</text>
<text x="98.1" y="78.2">ADC_VREF</text>
<text x="67.1" y="85.8">GP3</text>
<text x="67.1" y="88.4">GP4</text>
<text x="67.1" y="96">GP7</text>
<text x="67.1" y="90.9">GP5</text>
<text x="67.1" y="93.4">GP6</text>
<text x="101.4" y="93.4">GP16</text>
<text x="101.4" y="96">GP17</text>
<text x="67.1" y="98.5">GP8</text>
<text x="67.1" y="101.1">GP9</text>
<text x="101.4" y="98.5">GP18</text>
<text x="101.4" y="101.1">GP19</text>
<text x="67.1" y="103.6">GP10</text>
<text x="67.1" y="106.1">GP11</text>
<text x="101.4" y="103.6">GP20</text>
<text x="101.4" y="106.1">GP21</text>
<text x="67.1" y="108.7">GP12</text>
<text x="67.1" y="111.2">GP13</text>
<text x="67.1" y="113.8">GP14</text>
<text x="101.4" y="108.7">GP22</text>
<text x="101.4" y="111.2">GP26</text>
<text x="101.4" y="113.8">GP27</text>
<text x="67.1" y="116.3">GP15</text>
<text x="101.4" y="116.3">GP28</text>
<text x="67.1" y="123.9">GND</text>
<text x="67.1" y="129">GND</text>
<text x="67.1" y="131.5">GND</text>
<text x="67.1" y="126.5">GND</text>
<text x="67.1" y="134.1">GND</text>
<text x="67.1" y="136.6">GND</text>
<text x="67.1" y="139.2">AGND</text>
<text x="67.1" y="141.7">GND</text>
</g>
<g font-size="1.4" fill="#0000c2">
<text x="198.1" y="112.8">Address=110</text>
<text x="208.9" y="112.8">1000</text>
<text x="213.7" y="112.8">(0x68)</text>
</g>
</svg>
